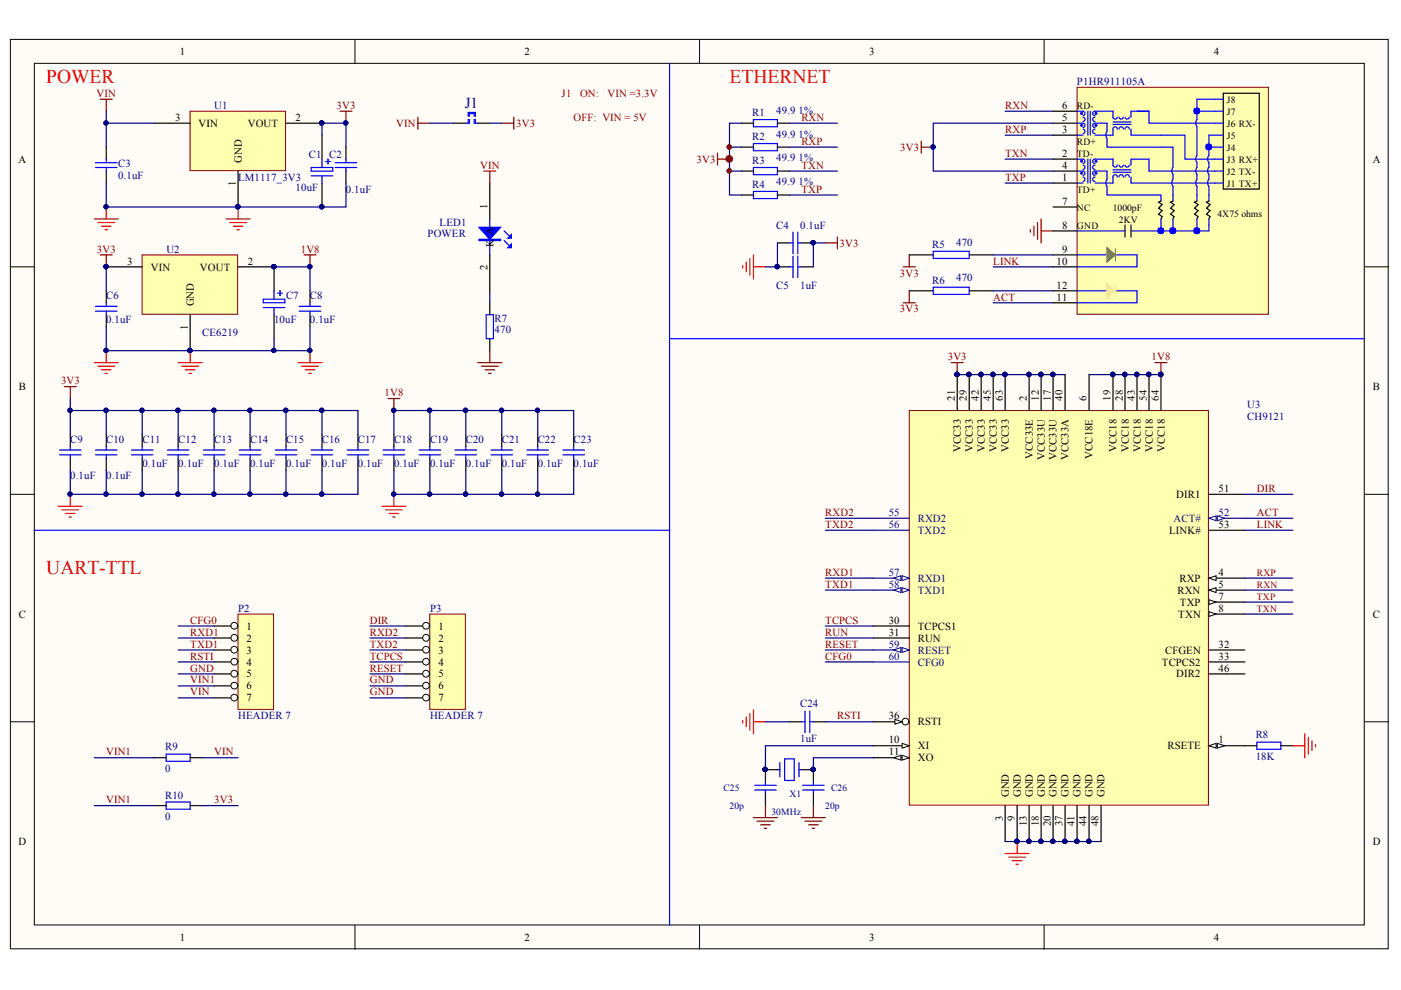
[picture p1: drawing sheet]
<svg xmlns="http://www.w3.org/2000/svg" width="297mm" height="210mm" viewBox="0 0 297 210" stroke-linecap="round" stroke-linejoin="round" font-family="sans-serif">
<g fill="#fffcf8" stroke="#000" stroke-width=".21">
<path d="M2.2 8.4h292.1v192.8h-292.1z"/>
<path d="M7.3 13.4h281.9v182.7h-281.9z"/>
</g>
<path d="M75.3 8.4v5M148.3 8.4v5M221.4 8.4v5M2.2 56.6h5.1M289.3 56.6h5.1M2.2 104.8h5.1M289.3 104.8h5.1M2.2 153h5.1M289.3 153h5.1M75.3 196.2v5.1M148.3 196.2v5.1M221.4 196.2v5.1" fill="none" stroke="#000" stroke-width=".21"/>
<g fill="#000080" stroke="#000080" stroke-width=".21">
<circle cx="154.6" cy="36.2" r=".46"/>
<circle cx="154.6" cy="33.7" r=".46"/>
<circle cx="154.6" cy="31.2" r=".46"/>
<circle cx="215.6" cy="178.4" r=".46"/>
<circle cx="162.2" cy="163.1" r=".46"/>
<circle cx="172.4" cy="163.1" r=".46"/>
<circle cx="202.9" cy="79.4" r=".47"/>
<circle cx="246.1" cy="79.4" r=".47"/>
</g>
<g fill="none" stroke="#f00" stroke-width=".25">
<path d="M157.5 152.8v.5M158.2 152v2.1M159 151.3v3.5M159.7 150.5v5.1M159.7 153h2.6M274.1 158.1h2.5M276.6 155.6v5.1M277.4 156.3v3.6M278.2 157.1v2M278.9 157.9v.5M215.7 178.4v2.6M213.1 181h5.1"/>
<path d="M213.9 181.7h3.5M214.6 182.5h2.1M215.4 183.2h.5"/>
</g>
<g fill="none" stroke="#00f" stroke-width=".25">
<path d="M197.9 53.3h7.6v1.5h-7.6zM266.5 157.4h5.1v1.5h-5.1zM160 167.5h4.6M160 166.5h4.6M162.3 165.7v.8M162.3 167.5v.8M164.8 163.2h.5M165.3 161.7v3M166.4 160.9h2v4.6h-2zM169.4 161.7v3M169.4 163.2h.5M170.2 167.5h4.5"/>
<path d="M170.2 166.5h4.5M172.5 165.7v.8M172.5 167.5v.8"/>
</g>
<path d="M192.8 54h5.1M205.5 54h5.1M263.9 158.1h2.6M271.6 158.1h2.5M162.3 168.3v2.5M164.8 163.2h-2.5v2.5M169.9 163.2h2.6v2.5M172.5 168.3v2.5" fill="none" stroke="#000" stroke-width=".25"/>
<path d="M213.1 23.6h10.2M213.1 28.7h10.2M213.1 33.7h10.2M213.1 38.8h10.2M210.6 56.6h12.7M263.9 109.9h10.2M175 122.6h10.2M263.9 122.6h10.2M263.9 125.1h10.2M263.9 127.7h10.2M263.9 130.2h10.2" fill="none" stroke="#000080" stroke-width=".25"/>
<g fill="none" stroke="#800000" stroke-width=".25">
<path d="M191.5 56.6h2.6M192.8 54v2.6M218.4 48.7v.5M219.2 48v2M220 47.2v3.5M220.7 46.4v5.1M220.7 49h2.6M201.7 76.9h2.5M202.9 76.9v2.5M244.9 76.9h2.5M246.1 76.9v2.5M159.7 173.3h5.1"/>
<path d="M160.5 174.1h3.6M161.3 174.9h2M162 175.6h.5M162.3 170.8v2.5M169.9 173.3h5.1M170.7 174.1h3.5M171.4 174.9h2.1M172.2 175.6h.5M172.5 170.8v2.5"/>
</g>
<path d="M228.4 18.5h40.5v48.1h-40.5z" fill="#ffffb0" stroke="#800000" stroke-width=".21"/>
<g fill="none" stroke="#000" stroke-width=".25">
<path d="M259.4 19.8h7.6v20.3h-7.6zM223.3 23.6h5.1M223.3 26.1h5.1M223.3 28.7h5.1M223.3 33.7h5.1M223.3 36.3h5.1M223.3 38.8h5.1M223.3 43.9h5.1M223.3 49h5.1M223.3 54h5.1M223.3 56.6h5.1M238.5 47.7v2.5"/>
<path d="M239.8 47.7v2.5M246.1 42.6l-.5 .3 .8 .5-.8 .7 .8 .6-.8 .7 .8 .5-.3 .5M248.7 42.6l-.5 .3 .7 .5-.7 .7 .7 .6-.7 .7 .7 .5-.2 .5M253.8 42.6l-.5 .3 .7 .5-.7 .7 .7 .6-.7 .7 .7 .5-.2 .5M256.3 42.6l-.5 .3 .8 .5-.8 .7 .8 .6-.8 .7 .8 .5-.3 .5M223.3 61.7h5.1M223.3 64.2h5.1"/>
</g>
<g fill="none" stroke="#00f" stroke-width=".25">
<path d="M228.4 23.6h1.2a.47 .47 0 0 1 .4 .5 .47 .47 0 0 1-.4 .4M228.4 26.1h1.2a.46 .46 0 0 1 .4 .5 .46 .46 0 0 1-.4 .4M228.4 36.3h1.2a.46 .46 0 0 1 .4 .4 .46 .46 0 0 1-.4 .5M228.4 28.7h1.2M228.4 33.7h1.2M228.4 38.8h1.2M229.6 24.9a.46 .46 0 0 1 .4 .4 .46 .46 0 0 1-.4 .5M229.6 27.4a.47 .47 0 0 1 .4 .5 .47 .47 0 0 1-.4 .4M229.6 35a.46 .46 0 0 1 .4 .5 .46 .46 0 0 1-.4 .4M229.6 33.7a.46 .46 0 0 1 .4 .5 .46 .46 0 0 1-.4 .4M229.6 37.5a.47 .47 0 0 1 .4 .5 .47 .47 0 0 1-.4 .5M230.6 23.6v5.1"/>
<path d="M230.6 33.7v5.1M231.2 23.6v5.1M231.2 33.7v5.1M232.2 27a.46 .46 0 0 1-.5-.4 .46 .46 0 0 1 .5-.5h2.5v1.8a1.17 1.17 0 0 0 0 1.5M232.2 37.2a.46 .46 0 0 1-.5-.5 .46 .46 0 0 1 .5-.4h2.5v1.8a1.17 1.17 0 0 0 0 1.4M232.2 24.5a.47 .47 0 0 1-.5-.5 .47 .47 0 0 1 .5-.4h3.8v1.3a.46 .46 0 0 0 .4 .4 .46 .46 0 0 0 .5-.5M232.2 24.9a.46 .46 0 0 0-.5 .4 .46 .46 0 0 0 .5 .5M232.2 27.4a.47 .47 0 0 0-.5 .5 .47 .47 0 0 0 .5 .4M232.2 35a.46 .46 0 0 0-.5 .5 .46 .46 0 0 0 .5 .4M232.2 33.7a.46 .46 0 0 0-.5 .5 .46 .46 0 0 0 .5 .4M232.2 37.5a.47 .47 0 0 0-.5 .5 .47 .47 0 0 0 .5 .5M232.2 33.7h3.8v1.3a.47 .47 0 0 0 .4 .4 .47 .47 0 0 0 .5-.4"/>
<path d="M234.7 29.4v1.8h14v4.3a1.17 1.17 0 0 0 0 1.5M234.7 39.6v1.8h11.4v1.2M236 25.9h3.8M236 26.4h3.8M236 36h3.8M236 36.5h3.8M236.9 37.5a.47 .47 0 0 0-.5-.5 .47 .47 0 0 0-.4 .5v1.3h-3.8M236.9 27.4a.47 .47 0 0 0-.5-.5 .47 .47 0 0 0-.4 .5v1.3h-3.8M238.2 24.8a.46 .46 0 0 1-.5 .5 .46 .46 0 0 1-.4-.4M238.2 37.5a.46 .46 0 0 0-.5-.5 .46 .46 0 0 0-.4 .5M238.2 27.4a.46 .46 0 0 0-.5-.5 .46 .46 0 0 0-.4 .5M238.2 35a.46 .46 0 0 1-.5 .4 .46 .46 0 0 1-.4-.4"/>
<path d="M239.4 24.8a.46 .46 0 0 1-.4 .5 .46 .46 0 0 1-.5-.4M239.4 37.5a.46 .46 0 0 0-.4-.5 .46 .46 0 0 0-.5 .5M239.4 27.4a.46 .46 0 0 0-.4-.5 .46 .46 0 0 0-.5 .5M239.4 35a.46 .46 0 0 1-.4 .4 .46 .46 0 0 1-.5-.4M239.8 27.4v1.3h11.4v5h8.2M239.8 37.5v1.3h19.6M239.8 35v-1.3h3.8v2.6h15.8M241.1 23.6h2.5v2.5h15.8M243.6 23.6h-3.8v1.3M248.7 37v1a1.22 1.22 0 0 0 0 1.5M248.7 39.6v3M253.8 35.5a1.22 1.22 0 0 0 0 1.5"/>
<path d="M253.8 38a1.22 1.22 0 0 0 0 1.5M253.8 33a1.24 1.24 0 0 0 0 1.5M253.8 25.3a1.24 1.24 0 0 0 0 1.6v6.1M253.8 23.6h5.6M253.8 34.5v1M253.8 37v1.1M253.8 39.6v3M256.3 35.5a1.21 1.21 0 0 0 0 1.5M256.3 38a1.21 1.21 0 0 0 0 1.6M256.3 33a1.23 1.23 0 0 0 0 1.5v1M256.3 31.2h3.1M256.3 37v1.1"/>
<path d="M256.3 39.6v3M259.4 28.7h-3.1v4.3M259.4 21h-5.6v4.4M228.4 49h10.1M246.1 46.4v2.6M248.7 46.4v2.6M253.8 46.4v2.6M256.3 46.4v2.6h-16.5"/>
</g>
<g fill="#00f" stroke="#00f" stroke-width=".21">
<circle cx="229.3" cy="24.1" r=".22"/>
<circle cx="229.3" cy="26.6" r=".21"/>
<circle cx="232.4" cy="24.1" r=".22"/>
<circle cx="232.4" cy="26.6" r=".21"/>
<circle cx="229.3" cy="34.2" r=".21"/>
<circle cx="229.3" cy="36.7" r=".21"/>
<circle cx="232.4" cy="34.2" r=".21"/>
<circle cx="232.4" cy="36.7" r=".21"/>
</g>
<g fill="none" stroke="#00f" stroke-width="1.3">
<circle cx="253.7" cy="23.5" r=".1"/>
<circle cx="256.3" cy="31.1" r=".1"/>
<circle cx="246.1" cy="48.9" r=".1"/>
<circle cx="248.6" cy="48.9" r=".11"/>
<circle cx="253.7" cy="48.9" r=".1"/>
</g>
<path d="M234.7 52.5l1.8 1.5-1.8 1.6z" fill="#0f0"/>
<path d="M234.7 52.5l1.8 1.5-1.8 1.6z" fill="none" stroke="#0f0" stroke-width=".25"/>
<path d="M234.7 60.1l1.5 1.6-1.5 1.5z" fill="#fe0"/>
<path d="M234.7 60.1l1.5 1.6-1.5 1.5zM236.5 60.4v2.5" fill="none" stroke="#fe0" stroke-width=".25"/>
<path d="M236.5 52.8v2.5" fill="none" stroke="#0f0" stroke-width=".25"/>
<g fill="none" stroke="#00f" stroke-width=".25">
<path d="M159.7 25.4h5.1v1.5h-5.1zM159.7 30.4h5.1v1.6h-5.1zM159.7 35.5h5.1v1.5h-5.1zM159.7 40.6h5.1v1.5h-5.1zM167.4 51.5h.7M167.4 56.6h.7M168.1 49.2v4.6M168.1 54.3v4.6M169.2 51.5h.7M169.2 49.2v4.6M169.2 54.3v4.6M169.2 56.6h.7"/>
<path d="M228.4 54h6.1M236.7 54h4.4v2.6h-12.7M197.9 60.9h7.6v1.5h-7.6zM228.4 61.7h6.1M236.7 61.7h4.4v2.5h-12.7M12.6 96.4h4.6M12.6 95.4h4.6M14.9 94.7v.7M14.9 96.4v.8M20.2 96.4h4.6M20.2 95.4h4.6M22.5 94.7v.7"/>
<path d="M22.5 96.4v.8M27.9 96.4h4.5M27.9 95.4h4.5M30.2 94.7v.7M30.2 96.4v.8M35.5 96.4h4.6M35.5 95.4h4.6M37.8 94.7v.7M37.8 96.4v.8M43.1 96.4h4.6M43.1 95.4h4.6M45.4 94.7v.7"/>
<path d="M45.4 96.4v.8M50.7 96.4h4.6M50.7 95.4h4.6M53 94.7v.7M53 96.4v.8M58.4 96.4h4.5M58.4 95.4h4.5M60.6 94.7v.7M60.6 96.4v.8M66 96.4h4.6M66 95.4h4.6M68.3 94.7v.7"/>
<path d="M68.3 96.4v.8M73.6 96.4h4.6M73.6 95.4h4.6M75.9 94.7v.7M75.9 96.4v.8M81.2 96.4h4.6M81.2 95.4h4.6M83.5 94.7v.7M83.5 96.4v.8M88.9 96.4h4.5M88.9 95.4h4.5M91.1 94.7v.7"/>
<path d="M91.1 96.4v.8M96.5 96.4h4.5M96.5 95.4h4.5M98.8 94.7v.7M98.8 96.4v.8M104.1 96.4h4.6M104.1 95.4h4.6M106.4 94.7v.7M106.4 96.4v.8M111.7 96.4h4.6M111.7 95.4h4.6M114 94.7v.7"/>
<path d="M114 96.4v.8M119.3 96.4h4.6M119.3 95.4h4.6M121.6 94.7v.7M121.6 96.4v.8M169.9 153h.8M170.7 150.8v4.5M171.7 153h.8M171.7 150.8v4.5"/>
</g>
<g fill="none" stroke="#000080" stroke-width=".25">
<path d="M154.7 31.2h2.5M154.7 36.3h2.5M157.2 26.1h-2.5v15.3h2.5M223.3 26.1h-25.4v10.2h25.4M164.8 51.5v5.1h-2.5M175 51.5h-2.5v5.1M210.6 54h12.7M210.6 64.2h12.7M210.6 61.7h12.7M22.5 87v5.1M22.5 99.7v5.1M30.2 87v5.1"/>
<path d="M30.2 99.7v5.1M37.8 87v5.1M37.8 99.7v5.1M45.4 87v5.1M45.4 99.7v5.1M53 87v5.1M53 99.7v5.1M60.6 87v5.1M60.6 99.7v5.1M68.3 87v5.1M68.3 99.7v5.1M91.1 87v5.1"/>
<path d="M91.1 99.7v5.1M98.8 87v5.1M98.8 99.7v5.1M106.4 87v5.1M106.4 99.7v5.1M114 87v5.1M114 99.7v5.1M263.9 104.8h10.2M175 125.1h10.2M175 137.8h10.2M175 135.3h10.2M162.3 153h5.1"/>
<path d="M175 153h10.2"/>
</g>
<g fill="none" stroke="#000" stroke-width=".25">
<path d="M157.2 26.1h2.5M157.2 31.2h2.5M157.2 36.3h2.5M164.8 26.1h2.6M164.8 31.2h2.6M164.8 36.3h2.6M157.2 41.4h2.5M164.8 41.4h2.6M164.8 51.5h2.6M164.8 56.6h2.6M169.9 51.5h2.6M169.9 56.6h2.6"/>
<path d="M192.8 61.7h5.1M205.5 61.7h5.1M14.9 92.1v2.6M14.9 97.2v2.5M22.5 92.1v2.6M22.5 97.2v2.5M30.2 92.1v2.6M30.2 97.2v2.5M37.8 92.1v2.6M37.8 97.2v2.5M45.4 92.1v2.6M45.4 97.2v2.5"/>
<path d="M53 92.1v2.6M53 97.2v2.5M60.6 92.1v2.6M60.6 97.2v2.5M68.3 92.1v2.6M68.3 97.2v2.5M75.9 92.1v2.6M75.9 97.2v2.5M83.5 92.1v2.6M83.5 97.2v2.5M91.1 92.1v2.6M91.1 97.2v2.5"/>
<path d="M98.8 92.1v2.6M98.8 97.2v2.5M106.4 92.1v2.6M106.4 97.2v2.5M114 92.1v2.6M114 97.2v2.5M121.6 92.1v2.6M121.6 97.2v2.5M167.4 153h2.5M172.5 153h2.5"/>
</g>
<g fill="#000080" stroke="#000080" stroke-width=".21">
<circle cx="172.4" cy="51.5" r=".46"/>
<circle cx="164.8" cy="56.5" r=".46"/>
<circle cx="197.8" cy="31.2" r=".46"/>
<circle cx="14.9" cy="104.8" r=".46"/>
<circle cx="22.5" cy="87" r=".46"/>
<circle cx="22.5" cy="104.8" r=".46"/>
<circle cx="45.3" cy="87" r=".46"/>
<circle cx="45.3" cy="104.8" r=".46"/>
<circle cx="37.7" cy="87" r=".47"/>
<circle cx="37.7" cy="104.8" r=".46"/>
<circle cx="30.1" cy="104.8" r=".46"/>
<circle cx="30.1" cy="87" r=".46"/>
<circle cx="114" cy="87" r=".46"/>
<circle cx="106.3" cy="87" r=".46"/>
<circle cx="98.7" cy="87" r=".47"/>
<circle cx="91.1" cy="87" r=".47"/>
<circle cx="114" cy="104.8" r=".46"/>
<circle cx="106.3" cy="104.8" r=".46"/>
<circle cx="98.7" cy="104.8" r=".46"/>
<circle cx="91.1" cy="104.8" r=".46"/>
<circle cx="83.5" cy="104.8" r=".46"/>
<circle cx="83.5" cy="87" r=".46"/>
<circle cx="53" cy="87" r=".46"/>
<circle cx="53" cy="104.8" r=".46"/>
<circle cx="68.2" cy="87" r=".47"/>
<circle cx="68.2" cy="104.8" r=".46"/>
<circle cx="60.6" cy="104.8" r=".46"/>
<circle cx="60.6" cy="87" r=".47"/>
<circle cx="65.7" cy="74.3" r=".46"/>
</g>
<g fill="none" stroke="#f00" stroke-width=".25">
<path d="M157.5 56.3v.5M158.2 55.6v2M159 54.8v3.6M159.7 54v5.1M159.7 56.6h2.6M63.2 76.9h5.1M63.9 77.6h3.6M64.7 78.4h2M65.5 79.2h.5M65.7 74.3v2.6M12.4 107.3h5M13.1 108.1h3.6"/>
<path d="M13.9 108.9h2M14.7 109.6h.5M14.9 104.8v2.5M81 107.3h5.1M81.7 108.1h3.6M82.5 108.9h2M83.3 109.6h.5M83.5 104.8v2.5"/>
</g>
<path d="M152.1 32.5v2.5M152.1 33.7h2.6M195.3 29.9v2.6M195.3 31.2h2.6M175 51.5h2.5M177.5 50.2v2.6M191.5 64.2h2.6M192.8 61.7v2.5M13.6 82h2.6M14.9 82v2.5M82.2 84.5h2.6M83.5 84.5v2.5" fill="none" stroke="#800000" stroke-width=".25"/>
<g fill="#800000" stroke="#800000" stroke-width=".21">
<circle cx="154.6" cy="33.7" r=".71"/>
<circle cx="154.6" cy="31.2" r=".46"/>
<circle cx="154.6" cy="36.2" r=".46"/>
</g>
<path d="M30.1 54h20.3v12.6h-20.3z" fill="#ffffb0" stroke="#800000" stroke-width=".21"/>
<path d="M22.5 56.6h7.7M50.5 56.6h7.6v5.1M40.3 66.7v7.6M58.1 66.7v5.1M65.7 61.7v2.5M65.7 66.7v2.6M103.8 64.2v2.5M103.8 71.8v2.5" fill="none" stroke="#000" stroke-width=".25"/>
<g fill="#000080" stroke="#000080" stroke-width=".21">
<circle cx="22.5" cy="56.5" r=".46"/>
<circle cx="40.3" cy="74.3" r=".46"/>
<circle cx="58" cy="56.5" r=".46"/>
<circle cx="58" cy="74.3" r=".46"/>
<circle cx="65.7" cy="56.5" r=".46"/>
</g>
<path d="M37.8 76.9h5.1M38.5 77.6h3.6M39.3 78.4h2M40.1 79.2h.5M40.3 74.3v2.6" fill="none" stroke="#f00" stroke-width=".25"/>
<g fill="none" stroke="#00f" stroke-width=".25">
<path d="M103.8 46.4v7.6M106.9 51l1 1M106.9 49l1 1M55.8 63.4h4.6v.8h-4.6zM55.8 65.2h4.6M58.1 61.7v1.7M58.1 65.2v1.5M58.9 62.2h1M59.4 61.7v1M63.4 66h4.6M63.4 65h4.6M65.7 64.2v.8"/>
<path d="M65.7 66v.7M103.1 66.7h1.5v5.1h-1.5z"/>
</g>
<path d="M58.1 71.8v2.5M103.8 61.7v2.5" fill="none" stroke="#000080" stroke-width=".25"/>
<path d="M21.3 54h2.5M22.5 54v2.6M64.5 54h2.5M65.7 54v2.6" fill="none" stroke="#800000" stroke-width=".25"/>
<path d="M101.6 48.2h4.5l-2.3 2.5z" fill="#00f"/>
<path d="M101.6 48.2h4.5l-2.3 2.5zM101.6 50.7h4.5v.3h-4.5zM101.6 50.9h4.5" fill="none" stroke="#00f" stroke-width=".25"/>
<path d="M107.7 52.5l.7-.7v.7z" fill="#00f"/>
<path d="M107.7 52.5l.7-.7v.7z" fill="none" stroke="#00f" stroke-width=".25"/>
<path d="M107.7 50.5l.7-.8v.8z" fill="#00f"/>
<path d="M66 35.5h4.6v.8h-4.6zM66 37.3h4.6M68.3 33.7v1.8M68.3 37.3v1.5M69 34.2h1M69.5 33.7v1.1M107.7 50.5l.7-.8v.8z" fill="none" stroke="#00f" stroke-width=".25"/>
<path d="M68.3 28.7v5M68.3 38.8v5.1M103.8 38.8v7.6M103.8 54v7.7" fill="none" stroke="#000" stroke-width=".25"/>
<path d="M101.3 76.9h5.1M102.1 77.6h3.5M102.8 78.4h2.1M103.6 79.2h.5M103.8 74.3v2.6" fill="none" stroke="#800000" stroke-width=".25"/>
<circle cx="68.2" cy="43.8" r=".46" fill="#000080" stroke="#000080" stroke-width=".21"/>
<path d="M40.3 23.6h20.2v12.6h-20.2z" fill="#ffffb0" stroke="#800000" stroke-width=".21"/>
<path d="M22.5 31.2v2.5M22.5 36.3v2.5M32.7 26.1h7.6M50.5 36.3v7.6M60.6 26.1h7.7M73.4 31.2v2.5M73.4 36.3v2.5M96.2 26.1h2.6M101.3 26.1h2.5M22.5 61.7v2.5M22.5 66.7v2.6" fill="none" stroke="#000" stroke-width=".25"/>
<g fill="#000080" stroke="#000080" stroke-width=".21">
<circle cx="50.4" cy="43.8" r=".46"/>
<circle cx="68.2" cy="26.1" r=".46"/>
<circle cx="22.5" cy="43.8" r=".46"/>
<circle cx="22.5" cy="74.3" r=".46"/>
<circle cx="22.5" cy="56.5" r=".46"/>
<circle cx="73.3" cy="26.1" r=".46"/>
</g>
<g fill="none" stroke="#f00" stroke-width=".25">
<path d="M20 46.4h5.1M20.7 47.2h3.6M21.5 48h2M22.3 48.7h.5M22.5 43.9v2.5M47.9 46.4h5.1M48.7 47.2h3.6M49.5 48h2M50.2 48.7h.5M50.5 43.9v2.5M20 76.9h5.1M20.7 77.6h3.6"/>
<path d="M21.5 78.4h2M22.3 79.2h.5M22.5 74.3v2.6"/>
</g>
<g fill="none" stroke="#00f" stroke-width=".25">
<path d="M142 13.4v182.8M20.2 35.5h4.6M20.2 34.5h4.6M22.5 33.7v.8M22.5 35.5v.8M71.1 35.5h4.5M71.1 34.5h4.5M73.4 33.7v.8M73.4 35.5v.8M98.8 26.1h.7v-.7h-.2v.7M99.3 24.1h1.5M99.5 23.8v.8h-.2v-.8h1.5v.8h-.3v-.8"/>
<path d="M100.8 26.1v-.7h-.3v.7h.8M20.2 66h4.6M20.2 65h4.6M22.5 64.2v.8M22.5 66v.7M142 71.8h147.3M7.3 112.4h134.7"/>
</g>
<path d="M21.3 21h2.5M22.5 21v2.6M72.1 23.6h2.5M73.4 23.6v2.5M88.6 24.9v2.5M88.6 26.1h2.5M102.6 36.3h2.5M103.8 36.3v2.5M106.4 26.1h2.5M108.9 24.9v2.5" fill="none" stroke="#800000" stroke-width=".25"/>
<g fill="none" stroke="#000080" stroke-width=".25">
<path d="M91.1 26.1h5.1M103.8 26.1h2.6M22.5 56.6v5.1M175 112.4h10.2M175 109.9h10.2M263.9 112.4h10.2M37.8 132.7h7.6M37.8 135.3h7.6M37.8 137.8h7.6M78.4 132.7h7.7M78.4 135.3h7.7M78.4 137.8h7.7"/>
<path d="M175 132.7h10.2M37.8 140.3h7.6M37.8 142.9h7.6M37.8 145.4h7.6M37.8 148h7.6M78.4 140.3h7.7M78.4 142.9h7.7M78.4 145.4h7.7M78.4 148h7.7M175 140.3h10.2"/>
</g>
<path d="M50.5 130.2h7.5v20.2h-7.5z" fill="#ffffb0" stroke="#800000" stroke-width=".21"/>
<path d="M45.4 132.7h5.1" fill="none" stroke="#000" stroke-width=".25"/>
<circle cx="49.7" cy="132.7" r=".71" fill="#fffcf8" stroke="#000" stroke-width=".21"/>
<path d="M45.4 135.3h5.1" fill="none" stroke="#000" stroke-width=".25"/>
<circle cx="49.7" cy="135.2" r=".72" fill="#fffcf8" stroke="#000" stroke-width=".21"/>
<path d="M45.4 137.8h5.1" fill="none" stroke="#000" stroke-width=".25"/>
<circle cx="49.7" cy="137.8" r=".71" fill="#fffcf8" stroke="#000" stroke-width=".21"/>
<path d="M45.4 140.3h5.1" fill="none" stroke="#000" stroke-width=".25"/>
<circle cx="49.7" cy="140.3" r=".71" fill="#fffcf8" stroke="#000" stroke-width=".21"/>
<path d="M45.4 142.9h5.1" fill="none" stroke="#000" stroke-width=".25"/>
<circle cx="49.7" cy="142.9" r=".72" fill="#fffcf8" stroke="#000" stroke-width=".21"/>
<path d="M45.4 145.4h5.1" fill="none" stroke="#000" stroke-width=".25"/>
<circle cx="49.7" cy="145.4" r=".71" fill="#fffcf8" stroke="#000" stroke-width=".21"/>
<path d="M45.4 148h5.1" fill="none" stroke="#000" stroke-width=".25"/>
<circle cx="49.7" cy="147.9" r=".71" fill="#fffcf8" stroke="#000" stroke-width=".21"/>
<path d="M91.1 130.2h7.6v20.2h-7.6z" fill="#ffffb0" stroke="#800000" stroke-width=".21"/>
<path d="M86.1 132.7h5" fill="none" stroke="#000" stroke-width=".25"/>
<circle cx="90.3" cy="132.7" r=".71" fill="#fffcf8" stroke="#000" stroke-width=".21"/>
<path d="M86.1 135.3h5" fill="none" stroke="#000" stroke-width=".25"/>
<circle cx="90.3" cy="135.2" r=".72" fill="#fffcf8" stroke="#000" stroke-width=".21"/>
<path d="M86.1 137.8h5" fill="none" stroke="#000" stroke-width=".25"/>
<circle cx="90.3" cy="137.8" r=".71" fill="#fffcf8" stroke="#000" stroke-width=".21"/>
<path d="M86.1 140.3h5" fill="none" stroke="#000" stroke-width=".25"/>
<circle cx="90.3" cy="140.3" r=".71" fill="#fffcf8" stroke="#000" stroke-width=".21"/>
<path d="M86.1 142.9h5" fill="none" stroke="#000" stroke-width=".25"/>
<circle cx="90.3" cy="142.9" r=".72" fill="#fffcf8" stroke="#000" stroke-width=".21"/>
<path d="M86.1 145.4h5" fill="none" stroke="#000" stroke-width=".25"/>
<circle cx="90.3" cy="145.4" r=".71" fill="#fffcf8" stroke="#000" stroke-width=".21"/>
<path d="M86.1 148h5" fill="none" stroke="#000" stroke-width=".25"/>
<circle cx="90.3" cy="147.9" r=".71" fill="#fffcf8" stroke="#000" stroke-width=".21"/>
<path d="M35.2 159.9h5.1v1.5h-5.1zM35.2 170h5.1v1.6h-5.1z" fill="none" stroke="#00f" stroke-width=".25"/>
<path d="M32.7 160.7h2.5M32.7 170.8h2.5M40.3 160.7h2.6M40.3 170.8h2.6" fill="none" stroke="#000" stroke-width=".25"/>
<g fill="none" stroke="#000080" stroke-width=".25">
<path d="M22.5 38.8v5.1h50.9v-5.1M22.5 23.6v7.6M22.5 26.1h10.2M68.3 28.7v-2.6h5.1v5.1M167.4 31.2h10.1M167.4 26.1h10.1M167.4 36.3h10.1M58.1 56.6h7.6v5.1M167.4 41.4h10.1M22.5 69.3v5h43.2v-5M202.9 79.4h22.9M230.9 79.4h15.2"/>
<path d="M14.9 87h61v5.1M14.9 99.7v5.1h61v-5.1M14.9 84.5v7.6M83.5 99.7v5.1h38.1v-5.1M83.5 92.1v-5.1h38.1v5.1M185.2 158.1h-22.9v5.1M20 160.7h12.7M20 170.8h12.7M42.9 160.7h7.6M42.9 170.8h7.6M185.2 160.7h-12.7v2.5M213.1 178.4h20.3"/>
</g>
<g fill="#000080" stroke="#000080" stroke-width=".21">
<circle cx="162.2" cy="163.1" r=".46"/>
<circle cx="172.4" cy="163.1" r=".46"/>
<circle cx="235.9" cy="79.4" r=".47"/>
<circle cx="238.5" cy="79.4" r=".46"/>
<circle cx="241" cy="79.4" r=".46"/>
<circle cx="243.5" cy="79.4" r=".47"/>
<circle cx="246.1" cy="79.4" r=".47"/>
<circle cx="202.9" cy="79.4" r=".47"/>
<circle cx="205.4" cy="79.4" r=".47"/>
<circle cx="208" cy="79.4" r=".46"/>
<circle cx="210.5" cy="79.4" r=".46"/>
<circle cx="213" cy="79.4" r=".47"/>
<circle cx="218.1" cy="79.4" r=".46"/>
<circle cx="220.7" cy="79.4" r=".46"/>
<circle cx="223.2" cy="79.4" r=".47"/>
<circle cx="14.8" cy="87" r=".46"/>
<circle cx="22.5" cy="87" r=".46"/>
<circle cx="30.1" cy="87" r=".46"/>
<circle cx="37.7" cy="87" r=".47"/>
<circle cx="45.3" cy="87" r=".46"/>
<circle cx="53" cy="87" r=".46"/>
<circle cx="60.6" cy="87" r=".47"/>
<circle cx="68.2" cy="87" r=".47"/>
<circle cx="14.9" cy="104.8" r=".46"/>
<circle cx="22.5" cy="104.8" r=".46"/>
<circle cx="30.1" cy="104.8" r=".46"/>
<circle cx="37.7" cy="104.8" r=".46"/>
<circle cx="45.3" cy="104.8" r=".46"/>
<circle cx="53" cy="104.8" r=".46"/>
<circle cx="60.6" cy="104.8" r=".46"/>
<circle cx="68.2" cy="104.8" r=".46"/>
<circle cx="83.5" cy="104.8" r=".46"/>
<circle cx="91.1" cy="104.8" r=".46"/>
<circle cx="98.7" cy="104.8" r=".46"/>
<circle cx="106.3" cy="104.8" r=".46"/>
<circle cx="114" cy="104.8" r=".46"/>
<circle cx="83.5" cy="87" r=".46"/>
<circle cx="91.1" cy="87" r=".47"/>
<circle cx="98.7" cy="87" r=".47"/>
<circle cx="106.3" cy="87" r=".46"/>
<circle cx="114" cy="87" r=".46"/>
<circle cx="22.5" cy="74.3" r=".46"/>
<circle cx="40.3" cy="74.3" r=".46"/>
<circle cx="58" cy="74.3" r=".46"/>
<circle cx="65.7" cy="74.3" r=".46"/>
<circle cx="65.7" cy="56.5" r=".46"/>
<circle cx="58" cy="56.5" r=".46"/>
<circle cx="68.2" cy="26.1" r=".46"/>
<circle cx="73.3" cy="26.1" r=".46"/>
<circle cx="22.5" cy="43.8" r=".46"/>
<circle cx="50.4" cy="43.8" r=".46"/>
<circle cx="68.2" cy="43.8" r=".46"/>
<circle cx="22.5" cy="26.1" r=".46"/>
<circle cx="215.6" cy="178.4" r=".46"/>
<circle cx="218.1" cy="178.4" r=".46"/>
<circle cx="220.7" cy="178.4" r=".46"/>
<circle cx="223.2" cy="178.4" r=".46"/>
<circle cx="225.8" cy="178.4" r=".46"/>
<circle cx="228.3" cy="178.4" r=".46"/>
<circle cx="230.9" cy="178.4" r=".46"/>
</g>
<path d="M192.8 87h63.4v83.7h-63.4z" fill="#ffffb0" stroke="#800000" stroke-width=".21"/>
<path d="M185.2 158.1h7.6" fill="none" stroke="#000" stroke-width=".25"/>
<path d="M191.3 157.6l1.5 .5-1.5 .5z" fill="#fffcf8"/>
<path d="M191.3 157.6l1.5 .5-1.5 .5z" fill="none" stroke="#000" stroke-width=".21"/>
<path d="M256.3 122.6h7.6" fill="none" stroke="#000" stroke-width=".25"/>
<path d="M256.3 122.6l1.5-.5v1z" fill="#fffcf8"/>
<path d="M256.3 122.6l1.5-.5v1z" fill="none" stroke="#000" stroke-width=".21"/>
<path d="M256.3 125.1h7.6" fill="none" stroke="#000" stroke-width=".25"/>
<path d="M256.3 125.1l1.5-.5v1z" fill="#fffcf8"/>
<path d="M256.3 125.1l1.5-.5v1z" fill="none" stroke="#000" stroke-width=".21"/>
<path d="M256.3 127.7h7.6" fill="none" stroke="#000" stroke-width=".25"/>
<path d="M256.3 127.1l1.5 .6-1.5 .5z" fill="#fffcf8"/>
<path d="M256.3 127.1l1.5 .6-1.5 .5z" fill="none" stroke="#000" stroke-width=".21"/>
<path d="M256.3 130.2h7.6" fill="none" stroke="#000" stroke-width=".25"/>
<path d="M256.3 129.7l1.5 .5-1.5 .5z" fill="#fffcf8"/>
<path d="M256.3 129.7l1.5 .5-1.5 .5z" fill="none" stroke="#000" stroke-width=".21"/>
<path d="M256.3 158.1h7.6" fill="none" stroke="#000" stroke-width=".25"/>
<path d="M256.3 158.1l1.5-.5v1z" fill="#fffcf8"/>
<path d="M256.3 158.1l1.5-.5v1z" fill="none" stroke="#000" stroke-width=".21"/>
<path d="M258.1 157.6l1.5 .5-1.5 .5z" fill="#fffcf8"/>
<path d="M258.1 157.6l1.5 .5-1.5 .5z" fill="none" stroke="#000" stroke-width=".21"/>
<path d="M185.2 160.7h7.6" fill="none" stroke="#000" stroke-width=".25"/>
<path d="M191.3 160.1l1.5 .6-1.5 .5z" fill="#fffcf8"/>
<path d="M191.3 160.1l1.5 .6-1.5 .5z" fill="none" stroke="#000" stroke-width=".21"/>
<path d="M189.5 160.7l1.5-.6v1.1z" fill="#fffcf8"/>
<path d="M189.5 160.7l1.5-.6v1.1z" fill="none" stroke="#000" stroke-width=".21"/>
<path d="M185.2 137.8h7.6" fill="none" stroke="#11037f" stroke-width=".25"/>
<path d="M191.3 137.3l1.5 .5-1.5 .5z" fill="#fffcf8"/>
<path d="M191.3 137.3l1.5 .5-1.5 .5z" fill="none" stroke="#11037f" stroke-width=".21"/>
<path d="M189.5 137.8l1.5-.5v1z" fill="#fffcf8"/>
<path d="M189.5 137.8l1.5-.5v1z" fill="none" stroke="#11037f" stroke-width=".21"/>
<path d="M205.5 79.4v7.6M230.9 79.4v7.6M243.6 79.4v7.6M246.1 79.4v7.6M185.2 153h7.6" fill="none" stroke="#000" stroke-width=".25"/>
<g fill="#000080" stroke="#000080" stroke-width=".21">
<circle cx="246.1" cy="79.4" r=".47"/>
<circle cx="243.5" cy="79.4" r=".47"/>
<circle cx="205.4" cy="79.4" r=".47"/>
</g>
<circle cx="192" cy="153" r=".71" fill="#fffcf8" stroke="#000" stroke-width=".21"/>
<path d="M189.7 152.5l1.6 .5-1.6 .5z" fill="#fffcf8"/>
<path d="M189.7 152.5l1.6 .5-1.6 .5z" fill="none" stroke="#000" stroke-width=".21"/>
<path d="M202.9 79.4v7.6M208 79.4v7.6M210.6 79.4v7.6M213.1 79.4v7.6M213.1 170.8v7.6M215.7 170.8v7.6M218.2 170.8v7.6M220.7 170.8v7.6M223.3 170.8v7.6M230.9 170.8v7.6" fill="none" stroke="#000" stroke-width=".25"/>
<g fill="#000080" stroke="#000080" stroke-width=".21">
<circle cx="230.9" cy="178.4" r=".46"/>
<circle cx="220.7" cy="178.4" r=".46"/>
<circle cx="208" cy="79.4" r=".46"/>
<circle cx="210.5" cy="79.4" r=".46"/>
<circle cx="215.6" cy="178.4" r=".46"/>
<circle cx="223.2" cy="178.4" r=".46"/>
<circle cx="202.9" cy="79.4" r=".47"/>
<circle cx="213" cy="79.4" r=".47"/>
<circle cx="218.1" cy="178.4" r=".46"/>
</g>
<path d="M256.3 109.9h7.6" fill="none" stroke="#11037f" stroke-width=".25"/>
<path d="M256.3 109.9l1.5-.5v1z" fill="#fffcf8"/>
<path d="M256.3 109.9l1.5-.5v1z" fill="none" stroke="#11037f" stroke-width=".21"/>
<path d="M258.1 109.4l1.5 .5-1.5 .5z" fill="#fffcf8"/>
<path d="M258.1 109.4l1.5 .5-1.5 .5z" fill="none" stroke="#11037f" stroke-width=".21"/>
<path d="M185.2 122.6h7.6" fill="none" stroke="#11037f" stroke-width=".25"/>
<path d="M191.3 122.1l1.5 .5-1.5 .5z" fill="#fffcf8"/>
<path d="M191.3 122.1l1.5 .5-1.5 .5z" fill="none" stroke="#11037f" stroke-width=".21"/>
<path d="M189.5 122.6l1.5-.5v1z" fill="#fffcf8"/>
<path d="M189.5 122.6l1.5-.5v1z" fill="none" stroke="#11037f" stroke-width=".21"/>
<path d="M185.2 125.1h7.6" fill="none" stroke="#11037f" stroke-width=".25"/>
<path d="M191.3 124.6l1.5 .5-1.5 .5z" fill="#fffcf8"/>
<path d="M191.3 124.6l1.5 .5-1.5 .5z" fill="none" stroke="#11037f" stroke-width=".21"/>
<path d="M189.5 125.1l1.5-.5v1z" fill="#fffcf8"/>
<path d="M189.5 125.1l1.5-.5v1z" fill="none" stroke="#11037f" stroke-width=".21"/>
<g fill="none" stroke="#000" stroke-width=".25">
<path d="M218.2 79.4v7.6M220.7 79.4v7.6M223.3 79.4v7.6M225.8 79.4v7.6M236 79.4v7.6M238.5 79.4v7.6M241.1 79.4v7.6M256.3 104.8h7.6M256.3 112.4h7.6M185.2 135.3h7.6M185.2 132.7h7.6M256.3 137.8h7.6"/>
<path d="M256.3 140.3h7.6M256.3 142.9h7.6M225.8 170.8v7.6M228.4 170.8v7.6M233.4 170.8v7.6"/>
</g>
<g fill="#000080" stroke="#000080" stroke-width=".21">
<circle cx="225.8" cy="178.4" r=".46"/>
<circle cx="228.3" cy="178.4" r=".46"/>
<circle cx="241" cy="79.4" r=".46"/>
<circle cx="235.9" cy="79.4" r=".47"/>
<circle cx="218.1" cy="79.4" r=".46"/>
<circle cx="223.2" cy="79.4" r=".47"/>
<circle cx="220.7" cy="79.4" r=".46"/>
<circle cx="238.5" cy="79.4" r=".46"/>
<circle cx="246.1" cy="79.4" r=".47"/>
<circle cx="243.5" cy="79.4" r=".47"/>
<circle cx="205.4" cy="79.4" r=".47"/>
<circle cx="230.9" cy="178.4" r=".46"/>
<circle cx="220.7" cy="178.4" r=".46"/>
<circle cx="208" cy="79.4" r=".46"/>
<circle cx="210.5" cy="79.4" r=".46"/>
<circle cx="215.6" cy="178.4" r=".46"/>
<circle cx="223.2" cy="178.4" r=".46"/>
<circle cx="202.9" cy="79.4" r=".47"/>
<circle cx="213" cy="79.4" r=".47"/>
<circle cx="218.1" cy="178.4" r=".46"/>
</g>
<path d="M185.2 109.9h7.6M185.2 112.4h7.6M185.2 140.3h7.6" fill="none" stroke="#11037f" stroke-width=".25"/>
<g font-size="4.1" fill="#f00">
<text x="9.8" y="17.6">POWER</text>
<text x="154.7" y="17.6">ETHERNET</text>
<text x="9.8" y="121.7">UART-TTL</text>
</g>
<text font-size="3.2" fill="#000080" x="98.5" y="22.9">J1</text>
<g font-size="2.3">
<text x="38.1" y="11.7">1</text>
<text x="111.2" y="11.7">2</text>
<text x="184.3" y="11.7">3</text>
<text x="257.4" y="11.7">4</text>
<text x="225.2" y="23.1">6</text>
<text x="37.1" y="25.6">3</text>
<text x="42.1" y="26.9">VIN</text>
<text x="52.5" y="26.9">VOUT</text>
<text x="62.7" y="25.6">2</text>
<text x="225.2" y="25.6">5</text>
<text x="225.2" y="28.1">3</text>
<text x="3.9" y="34.5">A</text>
<text x="51.3" y="34.5" transform="rotate(-90 51.3 34.5)">GND</text>
<text x="225.2" y="33.2">2</text>
<text x="225.2" y="35.7">4</text>
<text x="291.1" y="34.5">A</text>
<text x="50" y="39.5" transform="rotate(-90 50 39.5)">1</text>
<text x="225.2" y="38.3">1</text>
<text x="103.3" y="44.4" transform="rotate(-90 103.3 44.4)">1</text>
<text x="225.2" y="43.4">7</text>
<text x="104.6" y="52.3" transform="rotate(-90 104.6 52.3)">K</text>
<text x="104.6" y="49.9" transform="rotate(-90 104.6 49.9)">A</text>
<text x="225.2" y="48.5">8</text>
<text x="225.2" y="53.6">9</text>
<text x="27" y="56.1">3</text>
<text x="32" y="57.4">VIN</text>
<text x="42.4" y="57.4">VOUT</text>
<text x="52.5" y="56.1">2</text>
<text x="103.3" y="57.2" transform="rotate(-90 103.3 57.2)">2</text>
<text x="224" y="56.1">10</text>
<text x="41.1" y="65" transform="rotate(-90 41.1 65)">GND</text>
<text x="224" y="61.2">12</text>
<text x="224" y="63.7">11</text>
<text x="39.8" y="69.9" transform="rotate(-90 39.8 69.9)">1</text>
<text x="4" y="82.7">B</text>
<text x="291.1" y="82.7">B</text>
<text x="202.5" y="85" transform="rotate(-90 202.5 85)">21</text>
<text x="205" y="85" transform="rotate(-90 205 85)">29</text>
<text x="207.5" y="85" transform="rotate(-90 207.5 85)">42</text>
<text x="210.1" y="85" transform="rotate(-90 210.1 85)">45</text>
<text x="212.6" y="85" transform="rotate(-90 212.6 85)">63</text>
<text x="217.7" y="85" transform="rotate(-90 217.7 85)">2</text>
<text x="220.2" y="85" transform="rotate(-90 220.2 85)">12</text>
<text x="222.8" y="85" transform="rotate(-90 222.8 85)">17</text>
<text x="225.3" y="85" transform="rotate(-90 225.3 85)">40</text>
<text x="230.4" y="85" transform="rotate(-90 230.4 85)">6</text>
<text x="235.4" y="85" transform="rotate(-90 235.4 85)">19</text>
<text x="238.1" y="85" transform="rotate(-90 238.1 85)">28</text>
<text x="240.6" y="85" transform="rotate(-90 240.6 85)">43</text>
<text x="243.1" y="85" transform="rotate(-90 243.1 85)">54</text>
<text x="245.7" y="85" transform="rotate(-90 245.7 85)">64</text>
<text x="203.7" y="95.8" transform="rotate(-90 203.7 95.8)">VCC33</text>
<text x="206.3" y="95.8" transform="rotate(-90 206.3 95.8)">VCC33</text>
<text x="208.8" y="95.8" transform="rotate(-90 208.8 95.8)">VCC33</text>
<text x="211.3" y="95.8" transform="rotate(-90 211.3 95.8)">VCC33</text>
<text x="213.9" y="95.8" transform="rotate(-90 213.9 95.8)">VCC33</text>
<text x="236.7" y="95.8" transform="rotate(-90 236.7 95.8)">VCC18</text>
<text x="239.3" y="95.8" transform="rotate(-90 239.3 95.8)">VCC18</text>
<text x="241.9" y="95.8" transform="rotate(-90 241.9 95.8)">VCC18</text>
<text x="244.4" y="95.8" transform="rotate(-90 244.4 95.8)">VCC18</text>
<text x="246.9" y="95.8" transform="rotate(-90 246.9 95.8)">VCC18</text>
<text x="219" y="97.3" transform="rotate(-90 219 97.3)">VCC33E</text>
<text x="221.5" y="97.5" transform="rotate(-90 221.5 97.5)">VCC33U</text>
<text x="224" y="97.5" transform="rotate(-90 224 97.5)">VCC33U</text>
<text x="226.6" y="97.5" transform="rotate(-90 226.6 97.5)">VCC33A</text>
<text x="231.6" y="97.3" transform="rotate(-90 231.6 97.3)">VCC18E</text>
<text x="249.4" y="105.6">DIR1</text>
<text x="258.4" y="104.4">51</text>
<text x="247.9" y="113.2">LINK#</text>
<text x="258.4" y="112">53</text>
<text x="249.7" y="125.9">RXN</text>
<text x="250.1" y="123.4">RXP</text>
<text x="258.4" y="122.1">4</text>
<text x="258.4" y="124.6">5</text>
<text x="4" y="131">C</text>
<text x="249.8" y="131">TXN</text>
<text x="250.2" y="128.4">TXP</text>
<text x="258.4" y="127.2">7</text>
<text x="258.4" y="129.7">8</text>
<text x="291.1" y="131">C</text>
<text x="52.3" y="133.5">1</text>
<text x="52.3" y="136">2</text>
<text x="92.9" y="133.5">1</text>
<text x="92.9" y="136">2</text>
<text x="188.4" y="134.8">31</text>
<text x="188.4" y="132.2">30</text>
<text x="194.6" y="136">RUN</text>
<text x="194.6" y="133.5">TCPCS1</text>
<text x="258.4" y="137.3">32</text>
<text x="52.3" y="138.6">3</text>
<text x="52.3" y="141.1">4</text>
<text x="52.3" y="143.6">5</text>
<text x="92.9" y="138.6">3</text>
<text x="92.9" y="141.1">4</text>
<text x="92.9" y="143.6">5</text>
<text x="246.4" y="141.1">TCPCS2</text>
<text x="247" y="138.6">CFGEN</text>
<text x="249.4" y="143.6">DIR2</text>
<text x="258.4" y="139.8">33</text>
<text x="258.4" y="142.4">46</text>
<text x="52.3" y="146.2">6</text>
<text x="52.3" y="148.7">7</text>
<text x="92.9" y="146.2">6</text>
<text x="92.9" y="148.7">7</text>
<text x="188.4" y="152.5">36</text>
<text x="194.6" y="153.8">RSTI</text>
<text x="188.4" y="157.6">10</text>
<text x="188.4" y="160.1">11</text>
<text x="194.6" y="158.9">XI</text>
<text x="194.6" y="161.4">XO</text>
<text x="247.5" y="158.9">RSETE</text>
<text x="258.4" y="157.6">1</text>
<text x="212.6" y="174" transform="rotate(-90 212.6 174)">3</text>
<text x="213.9" y="169" transform="rotate(-90 213.9 169)">GND</text>
<text x="215.2" y="174" transform="rotate(-90 215.2 174)">9</text>
<text x="216.4" y="169" transform="rotate(-90 216.4 169)">GND</text>
<text x="219" y="169" transform="rotate(-90 219 169)">GND</text>
<text x="221.5" y="169" transform="rotate(-90 221.5 169)">GND</text>
<text x="224" y="169" transform="rotate(-90 224 169)">GND</text>
<text x="226.6" y="169" transform="rotate(-90 226.6 169)">GND</text>
<text x="229.1" y="169" transform="rotate(-90 229.1 169)">GND</text>
<text x="231.6" y="169" transform="rotate(-90 231.6 169)">GND</text>
<text x="234.2" y="169" transform="rotate(-90 234.2 169)">GND</text>
<text x="3.9" y="179.2">D</text>
<text x="217.7" y="175.2" transform="rotate(-90 217.7 175.2)">13</text>
<text x="220.2" y="175.2" transform="rotate(-90 220.2 175.2)">18</text>
<text x="222.8" y="175.2" transform="rotate(-90 222.8 175.2)">20</text>
<text x="225.3" y="175.2" transform="rotate(-90 225.3 175.2)">37</text>
<text x="227.8" y="175.2" transform="rotate(-90 227.8 175.2)">41</text>
<text x="230.4" y="175.2" transform="rotate(-90 230.4 175.2)">44</text>
<text x="232.9" y="175.2" transform="rotate(-90 232.9 175.2)">48</text>
<text x="291.1" y="179.2">D</text>
<text x="38.1" y="199.5">1</text>
<text x="111.2" y="199.5">2</text>
<text x="184.3" y="199.5">3</text>
<text x="257.4" y="199.5">4</text>
</g>
<g font-size="2.3" fill="#800000">
<text x="20.5" y="20.5">VIN</text>
<text x="71.4" y="23.1">3V3</text>
<text x="119.1" y="20.5">J1</text>
<text x="123" y="20.5">ON:</text>
<text x="128.8" y="20.5">VIN =3.3V</text>
<text x="213.1" y="23.1">RXN</text>
<text x="84" y="26.9">VIN</text>
<text x="109.4" y="26.9">3V3</text>
<text x="121.6" y="25.6">OFF: VIN = 5V</text>
<text x="169.9" y="25.6">RXN</text>
<text x="213.1" y="28.1">RXP</text>
<text x="101.8" y="35.7">VIN</text>
<text x="147.7" y="34.5">3V3</text>
<text x="169.9" y="30.7">RXP</text>
<text x="169.9" y="35.7">TXN</text>
<text x="190.9" y="31.9">3V3</text>
<text x="213.1" y="33.2">TXN</text>
<text x="169.9" y="40.8">TXP</text>
<text x="213.1" y="38.3">TXP</text>
<text x="20.6" y="53.6">3V3</text>
<text x="63.8" y="53.6">1V8</text>
<text x="178" y="52.3">3V3</text>
<text x="190.8" y="58.6">3V3</text>
<text x="210.6" y="56.1">LINK</text>
<text x="210.6" y="63.7">ACT</text>
<text x="190.8" y="66.2">3V3</text>
<text x="200.9" y="76.4">3V3</text>
<text x="244.2" y="76.4">1V8</text>
<text x="12.9" y="81.5">3V3</text>
<text x="81.5" y="84">1V8</text>
<text x="266.5" y="104.4">DIR</text>
<text x="175" y="109.4">RXD2</text>
<text x="175" y="112">TXD2</text>
<text x="266.5" y="109.4">ACT</text>
<text x="266.5" y="112">LINK</text>
<text x="175" y="124.6">TXD1</text>
<text x="175" y="122.1">RXD1</text>
<text x="40.3" y="137.3">TXD1</text>
<text x="40.3" y="134.8">RXD1</text>
<text x="40.3" y="132.2">CFG0</text>
<text x="78.4" y="132.2">DIR</text>
<text x="78.4" y="134.8">RXD2</text>
<text x="78.4" y="137.3">TXD2</text>
<text x="175" y="134.8">RUN</text>
<text x="175" y="137.3">RESET</text>
<text x="175" y="132.2">TCPCS</text>
<text x="40.3" y="139.8">RSTI</text>
<text x="40.3" y="142.4">GND</text>
<text x="78.4" y="139.8">TCPCS</text>
<text x="78.4" y="142.4">RESET</text>
<text x="175" y="139.8">CFG0</text>
<text x="40.3" y="144.9">VIN1</text>
<text x="40.3" y="147.4">VIN</text>
<text x="78.4" y="144.9">GND</text>
<text x="78.4" y="147.4">GND</text>
<text x="177.5" y="152.5">RSTI</text>
<text x="22.5" y="160.1">VIN1</text>
<text x="45.4" y="160.1">VIN</text>
<text x="22.5" y="170.3">VIN1</text>
<text x="45.4" y="170.3">3V3</text>
</g>
<g font-size="2.3" fill="#000080">
<text x="45.4" y="23.1">U1</text>
<text x="228.3" y="18">P1HR911105A</text>
<text x="159.5" y="24.6">R1</text>
<text x="159.5" y="29.7">R2</text>
<text x="164.6" y="24.1">49.9</text>
<text x="164.6" y="29.2">49.9</text>
<text x="169.3" y="24.1">1%</text>
<text x="169.3" y="29.2">1%</text>
<text x="25" y="35.5">C3</text>
<text x="65.5" y="33.5">C1</text>
<text x="69.8" y="33.5">C2</text>
<text x="159.5" y="34.7">R3</text>
<text x="164.6" y="34.2">49.9</text>
<text x="169.3" y="34.2">1%</text>
<text x="25" y="38">0.1uF</text>
<text x="50.5" y="38.3">LM1117_3V3</text>
<text x="62.7" y="40.6">10uF</text>
<text x="73.3" y="40.8">0.1uF</text>
<text x="159.5" y="39.8">R4</text>
<text x="164.6" y="39.3">49.9</text>
<text x="169.3" y="39.3">1%</text>
<text x="93.2" y="48">LED1</text>
<text x="35.3" y="53.6">U2</text>
<text x="90.7" y="50.3">POWER</text>
<text x="164.6" y="48.5">C4</text>
<text x="169.7" y="48.5">0.1uF</text>
<text x="197.6" y="52.6">R5</text>
<text x="202.7" y="52.1">470</text>
<text x="202.7" y="59.7">470</text>
<text x="22.5" y="63.5">C6</text>
<text x="60.6" y="63.5">C7</text>
<text x="65.7" y="63.5">C8</text>
<text x="164.6" y="61.2">C5</text>
<text x="169.7" y="61.2">1uF</text>
<text x="197.6" y="60.2">R6</text>
<text x="22.5" y="68.5">0.1uF</text>
<text x="42.9" y="71.3">CE6219</text>
<text x="58.1" y="68.5">10uF</text>
<text x="65.7" y="68.5">0.1uF</text>
<text x="104.9" y="68.3">R7</text>
<text x="104.9" y="70.6">470</text>
<text x="264.5" y="86.5">U3</text>
<text x="264.5" y="89.1">CH9121</text>
<text x="14.9" y="93.9">C9</text>
<text x="22.5" y="93.9">C10</text>
<text x="30.2" y="93.9">C11</text>
<text x="37.8" y="93.9">C12</text>
<text x="45.4" y="93.9">C13</text>
<text x="53" y="93.9">C14</text>
<text x="60.6" y="93.9">C15</text>
<text x="68.2" y="93.9">C16</text>
<text x="75.9" y="93.9">C17</text>
<text x="83.6" y="93.9">C18</text>
<text x="91.2" y="93.9">C19</text>
<text x="98.8" y="93.9">C20</text>
<text x="106.4" y="93.9">C21</text>
<text x="114" y="93.9">C22</text>
<text x="121.6" y="93.9">C23</text>
<text x="14.9" y="101.5">0.1uF</text>
<text x="22.5" y="101.5">0.1uF</text>
<text x="30.2" y="98.9">0.1uF</text>
<text x="37.8" y="98.9">0.1uF</text>
<text x="45.4" y="98.9">0.1uF</text>
<text x="53" y="98.9">0.1uF</text>
<text x="60.6" y="98.9">0.1uF</text>
<text x="68.2" y="98.9">0.1uF</text>
<text x="75.9" y="98.9">0.1uF</text>
<text x="83.6" y="98.9">0.1uF</text>
<text x="91.2" y="98.9">0.1uF</text>
<text x="98.8" y="98.9">0.1uF</text>
<text x="106.4" y="98.9">0.1uF</text>
<text x="114" y="98.9">0.1uF</text>
<text x="121.6" y="98.9">0.1uF</text>
<text x="50.5" y="129.7">P2</text>
<text x="91.2" y="129.7">P3</text>
<text x="169.7" y="150">C24</text>
<text x="50.5" y="152.5">HEADER 7</text>
<text x="91.2" y="152.5">HEADER 7</text>
<text x="35" y="159.1">R9</text>
<text x="169.7" y="157.3">1uF</text>
<text x="266.2" y="156.6">R8</text>
<text x="266.2" y="161.1">18K</text>
<text x="35" y="163.8">0</text>
<text x="35" y="169.3">R10</text>
<text x="35" y="173.9">0</text>
</g>
<g font-size="2.3" fill="#11037f">
<text x="188.4" y="109.4">55</text>
<text x="188.4" y="112">56</text>
<text x="194.6" y="110.7">RXD2</text>
<text x="194.6" y="113.2">TXD2</text>
<text x="248.8" y="110.7">ACT#</text>
<text x="258.4" y="109.4">52</text>
<text x="188.4" y="122.1">57</text>
<text x="188.4" y="124.6">58</text>
<text x="194.6" y="123.4">RXD1</text>
<text x="194.6" y="125.9">TXD1</text>
<text x="188.4" y="137.3">59</text>
<text x="188.4" y="139.8">60</text>
<text x="194.6" y="138.6">RESET</text>
<text x="194.6" y="141.1">CFG0</text>
</g>
<g font-size="2">
<text x="228.3" y="23.2">RD-</text>
<text x="260.1" y="21.9">J8</text>
<text x="260.1" y="24.4">J7</text>
<text x="260.1" y="27">J6 RX-</text>
<text x="260.1" y="29.5">J5</text>
<text x="228.3" y="30.8">RD+</text>
<text x="228.3" y="33.3">TD-</text>
<text x="260.1" y="32">J4</text>
<text x="260.1" y="34.6">J3 RX+</text>
<text x="228.3" y="40.9">TD+</text>
<text x="260.1" y="37.1">J2 TX-</text>
<text x="260.1" y="39.6">J1 TX+</text>
<text x="228.3" y="44.7">NC</text>
<text x="236" y="44.7">1000pF</text>
<text x="237.2" y="47.2">2KV</text>
<text x="258.1" y="46">4X75 ohms</text>
<text x="228.3" y="48.5">GND</text>
</g>
<g font-size="2" fill="#800000">
<text x="266.5" y="124.6">RXN</text>
<text x="266.5" y="122.1">RXP</text>
<text x="266.5" y="129.8">TXN</text>
<text x="266.5" y="127.2">TXP</text>
</g>
<g font-size="2" fill="#000080">
<text x="153.4" y="167.8">C25</text>
<text x="176.2" y="167.8">C26</text>
<text x="154.7" y="171.6">20p</text>
<text x="163.6" y="172.9">30MHz</text>
<text x="167.4" y="169.1">X1</text>
<text x="175" y="171.6">20p</text>
</g>
</svg>
